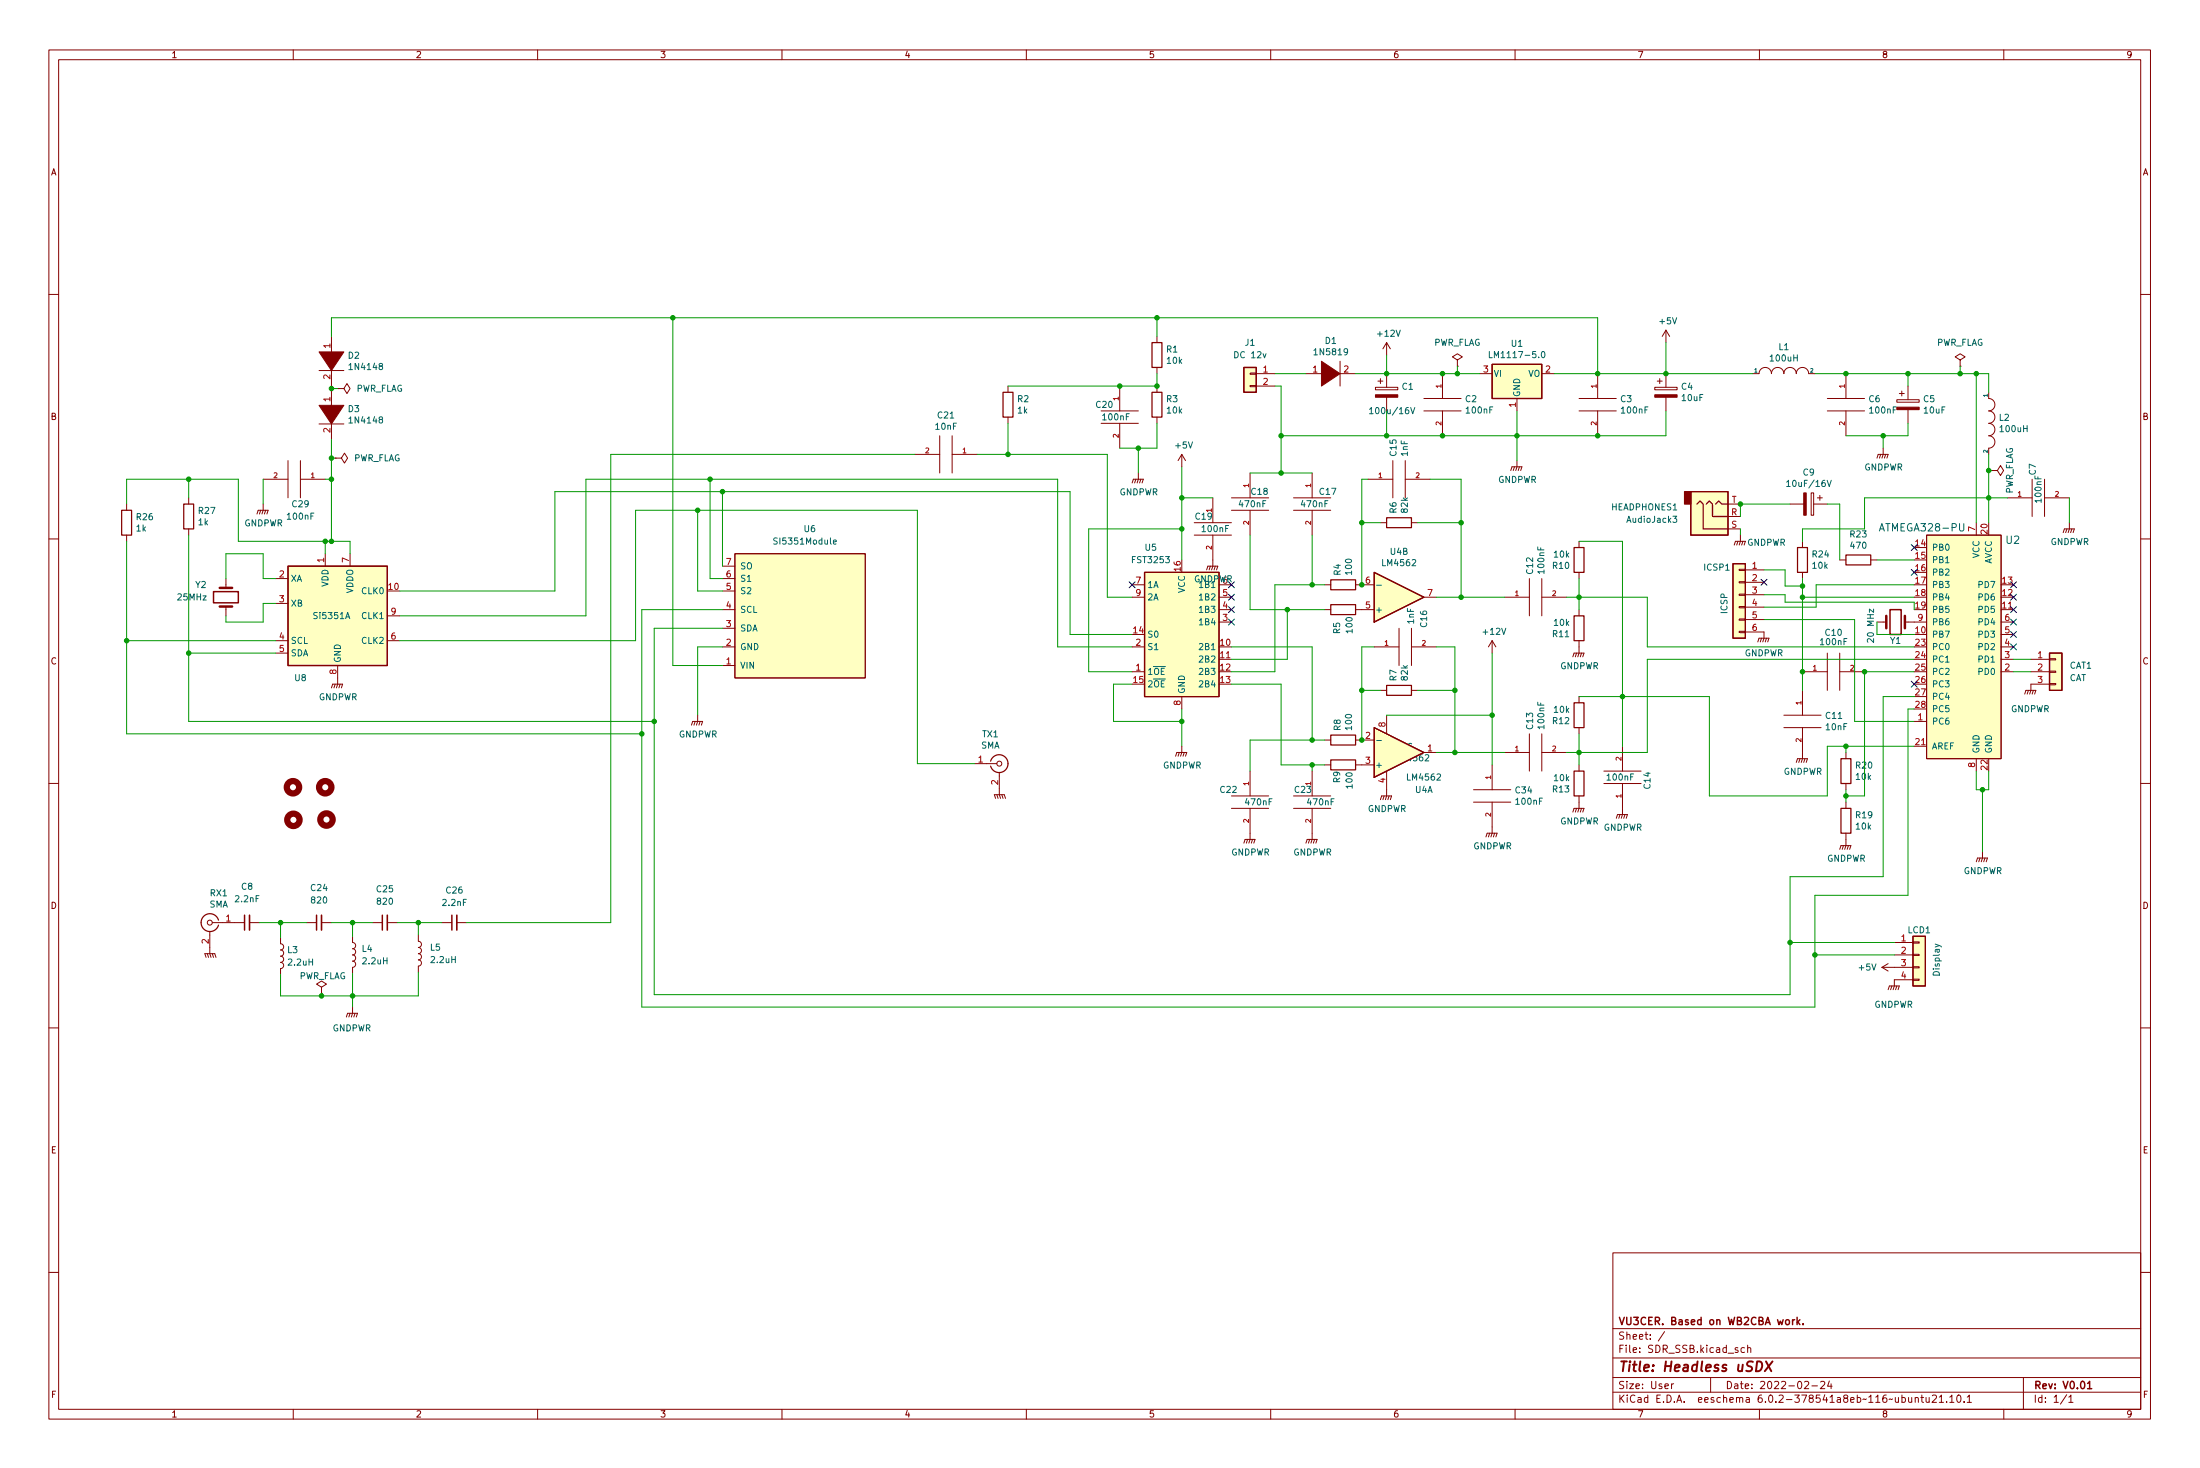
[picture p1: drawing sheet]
<svg xmlns="http://www.w3.org/2000/svg" width="450mm" height="300mm" viewBox="0 0 450 300" stroke-linecap="round" stroke-linejoin="round" font-family="sans-serif">
<g fill="none" stroke="#840000" stroke-width=".2">
<path d="M10 10.2h430v280h-430zM12 12.2h426v276h-426zM60 10.2v2M110 10.2v2M160 10.2v2M210 10.2v2M260 10.2v2M310 10.2v2M360 10.2v2M410 10.2v2M10 60.2h2M65.3 75.8h5.1"/>
<path d="M67.8 68.8v3.8M67.8 75.1v3.9M67.8 79.7v3.8M69.1 79.5h1.3l.6-1.1 .6 1.1-.6 1-.6-1M69.1 79.5h.1M206.2 79v1.2M229.1 79v5M236.7 68.8v1.3M236.7 75.1v1.3M236.7 79v1.2M255.8 78.8h1.2v.3h-1.2zM255.8 76.3h1.2v.2h-1.2z"/>
<path d="M257 76.4h3.9M257 79h3.9M267.2 76.4h3.8M273.6 76.4h3.8M274.2 73.9v5.1M281.4 79.2h4.6v.5h-4.6zM281.9 77.9h1.1M282.4 77.4v1M283.7 70.1v2.5M283.7 76.4v2.8M283.7 70.1l-.7 1.2M283.7 70.1l.8 1.2"/>
<path d="M295.1 76.4v5.1M298.2 73.6l1-.6-1-.6-1 .6 1 .6v1.3M298.2 74.9h.1M302.8 76.4h2.5M315.5 76.4h2.5M326.9 76.4v5.1M338.6 79.2h4.6v.5h-4.6zM339.1 77.9h1M339.6 77.4v1M340.9 67.5v2.6M340.9 76.4v2.8M340.9 67.5l-.8 1.3"/>
<path d="M340.9 67.5l.7 1.3M358.6 76.4h1.3a1.27 1.27 0 0 1 1.3-1.3 1.27 1.27 0 0 1 1.3 1.3 1.27 1.27 0 0 1 1.2-1.3 1.27 1.27 0 0 1 1.3 1.3 1.27 1.27 0 0 1 1.3-1.3 1.27 1.27 0 0 1 1.2 1.3 1.27 1.27 0 0 1 1.3-1.3 1.27 1.27 0 0 1 1.3 1.3h1.2M377.7 76.4v5.1M389.1 80v1M390.4 79v2.7M401.1 73.6l1-.6-1-.6-1.1 .6 1.1 .6v1.3M401.1 74.9h.1M438 60.2h2M53.8 98h5.1M58.9 94.2v7.6M61.5 94.2v7.6M61.5 98h5"/>
<path d="M65.3 86.7h5.1M67.8 86.1v3.8M68.6 93.7h1.2l.7-1 .6 1-.6 1-.7-1M68.6 93.7h.1M187.2 92.9h5.1M192.3 89.1v7.6M194.8 89.1v7.6M194.8 92.9h5.1M206.2 85.3v1.3M225.3 86.6h7.6M225.3 84h7.6M229.1 86.6v5.1"/>
<path d="M231.6 98.8l.3-.8h2l-.2 .8M232.4 98l-.2 .8M232.9 96.7v1.3l-.2 .8M233.4 98l-.2 .8M236.7 85.3v1.3M241.8 92.9v2.6M241.8 92.9l-.8 1.3M241.8 92.9l.8 1.3M255.8 96.7v5.1M268.5 96.7v5.1M279.9 98h5.1M283.7 81.2v2.8"/>
<path d="M285 94.2v7.6M287.5 98h5.1M287.5 94.2v7.6M291.3 84h7.7M291.3 81.5h7.7M295.1 84v5.1M309.1 96.2l.3-.7h2l-.3 .7M309.9 95.5l-.3 .7M310.4 94.2v1.3l-.3 .7M310.4 81.5v2.5M310.9 95.5l-.3 .7M323.1 84h7.6"/>
<path d="M323.1 81.5h7.6M326.9 84v5.1M340.9 81.2v2.8M373.9 84h7.6M373.9 81.5h7.6M377.7 84v5.1M384 93.7l.3-.8h2l-.2 .8M384.8 92.9l-.2 .8M385.3 91.7v1.2l-.2 .8M385.8 92.9l-.2 .8M388.1 81.7h4.6v.6h-4.6zM388.6 80.5h1"/>
<path d="M390.4 83.8v2.8M406.9 80.2v1.3a1.27 1.27 0 0 1 1.3 1.3 1.27 1.27 0 0 1-1.3 1.2 1.27 1.27 0 0 1 1.3 1.3 1.27 1.27 0 0 1-1.3 1.3 1.27 1.27 0 0 1 1.3 1.2 1.27 1.27 0 0 1-1.3 1.3 1.27 1.27 0 0 1 1.3 1.3 1.27 1.27 0 0 1-1.3 1.3v1.2M407.4 96.2h1.3l.6-1 .7 1-.7 1-.6-1M407.4 96.2h.1M415.8 98v7.6M418.3 98v7.6M10 110.2h2M25.9 103.1v1.3M25.9 109.4v1.3M38.6 101.8v1.3M38.6 108.2v1.2M46.2 118.3v1.9"/>
<path d="M52.6 105.1l.2-.7h2.1l-.3 .7M53.3 104.4l-.2 .7M53.8 103.1v1.3l-.2 .7M54.4 104.4l-.3 .7M56.4 118.3h2.5M66.5 113.2v2.6M71.6 113.2v2.6M147.8 118.3h2.6M147.8 115.8h2.6M150.4 113.2h26.6v25.4h-26.6zM231.6 119.6h2.6M244.3 109.4h7.7"/>
<path d="M244.3 106.9h7.7M246.9 116.5l.2-.7h2.1l-.3 .7M247.6 115.8l-.2 .7M248.2 109.4v6.4l-.3 .7M248.2 101.8v5.1M248.7 115.8l-.3 .7M252 101.8h7.6M252 104.4h7.6M255.8 104.4v5M264.7 101.8h7.6M264.7 104.4h7.6M268.5 104.4v5"/>
<path d="M271 119.6h1.3M277.4 119.6h3.8M282.4 106.9h1.3M288.8 106.9h1.3M312.9 118.3v7.6M315.5 118.3v7.6M323.1 110.7v1.3M323.1 117.1v1.2M353.6 103.1h2.5M353.6 105.6h2.5M353.6 108.2h2.5M354.8 111.5l.3-.8h2l-.2 .8"/>
<path d="M355.6 110.7l-.3 .8M355.9 119h1.2v.2h-1.2zM355.9 116.4h1.2v.3h-1.2zM356.1 109.4v1.3l-.2 .8M356.6 110.7l-.2 .8M357.1 116.5h3.8M357.1 119.1h3.8M366.3 103.1h2.8M368.8 110.7v1.3M368.8 117.1v1.2M370.6 100.8h.5v4.6h-.5zM371.1 103.1h2.8"/>
<path d="M371.9 101.8h1M372.4 101.3v1M376.4 114.5h1.3M382.8 114.5h1.2M394.2 109.4h15.2v45.8h-15.2zM404.4 106.9v2.5M410.7 101.8h5.1M418.3 101.8h5.1M422.1 108.9l.3-.7h2l-.2 .7M422.9 108.2l-.2 .7M423.4 106.9v1.3l-.2 .7M423.9 108.2l-.2 .7"/>
<path d="M438 110.2h2M46.2 124v1.9M56.4 123.4h2.5M56.4 131h2.5M56.4 133.6h2.5M68.6 139.9l-.3 .8M69.1 136.1v3.8l-.3 .8M69.6 139.9l-.3 .8M79.2 131h2.6M79.2 125.9h2.6M147.8 124.7h2.6M147.8 132.3h2.6"/>
<path d="M147.8 136.1h2.6M147.8 128.5h2.6M147.8 120.9h2.6M231.6 137.4h2.6M231.6 132.3h2.6M231.6 122.1h2.6M249.4 124.7h2.6M249.4 134.8h2.6M249.4 127.2h2.6M249.4 122.1h2.6M271 124.7h1.3M277.4 124.7h3.8"/>
<path d="M281.2 132.3h5.1M286.3 128.5v7.6M288.8 132.3h5.1M288.8 128.5v7.6M291.3 122.1h2.6M305.3 131v2.6M305.3 131l-.8 1.3M305.3 131l.8 1.3M307.8 122.1h5.1M315.5 122.1h5M321.8 134.3l.3-.7h2l-.3 .7M322.6 133.6l-.3 .7"/>
<path d="M323.1 131v2.6l-.3 .7M323.1 124.7v1.2M323.6 133.6l-.3 .7M355.9 129.1h1.2v.3h-1.2zM355.9 126.6h1.2v.2h-1.2zM355.9 124h1.2v.3h-1.2zM355.9 121.5h1.2v.3h-1.2zM357.1 129.2h3.8v1.3l-.2 .8M357.1 121.6h3.8M357.1 124.2h3.8M357.1 126.7h3.8M359.7 131.3l.2-.8h2l-.2 .8"/>
<path d="M360.4 130.5l-.2 .8M361.4 130.5l-.2 .8M368.8 137.4h5.1M373.9 133.6v7.6M376.4 137.4h5.1M376.4 133.6v7.6M384 127.2h2M389.8 127.2h4.4M409.4 124.7h2.6M409.4 137.4h2.6M409.4 134.8h2.6M409.4 132.3h2.6"/>
<path d="M409.4 127.2h2.6M409.4 129.8h2.6M415.5 137.4h3.9M415.5 134.8h3.9M419.4 139.8h1.2v.2h-1.2zM419.4 137.2h1.2v.3h-1.2zM419.4 134.7h1.2v.3h-1.2zM419.4 139.9h-3.9v1.3l-.2 .7M67.8 140.7l.3-.8h2l-.3 .8M141.5 148.3l.2-.8h2.1l-.3 .8M142.2 147.5l-.2 .8M142.7 146.3v1.2l-.2 .8"/>
<path d="M143.3 147.5l-.3 .8M199.4 156.2h4.6M204.5 157.9v4.6l.2 .8M240.5 154.6l.3-.7h2l-.2 .7M241.3 153.9l-.3 .7M241.8 152.6v1.3l-.2 .7M241.8 142.5v2.5M242.3 153.9l-.2 .7M249.4 142.5h.1M255.8 157.7v5.1M268.5 157.7v5.1M271 151.3h1.3"/>
<path d="M271 156.4h1.3M277.4 151.3h3.8M277.4 156.4h3.8M282.4 141.2h1.3M283.7 157.7v5.1l-.2 .7M283.7 146.3v3.8M288.8 141.2h1.3M291.3 153.9h2.6M305.3 156.4v5.1M307.8 153.9h5.1M312.9 150.1v7.6M315.5 150.1v7.6"/>
<path d="M315.5 153.9h5M323.1 142.5v1.2M323.1 148.8v1.3M323.1 156.4v1.3M328.2 157.7h7.6M332 152.6v5.1M365 148.8h7.6M365 146.3h7.6M367.5 155.9l.3-.7h2l-.2 .7M368.3 155.2l-.3 .7M368.8 148.8v6.4l-.2 .7M368.8 141.2v5.1"/>
<path d="M369.3 155.2l-.2 .7M377.7 153.9v1.3M391.7 147.5h2.5M391.7 152.6h2.5M404.4 155.2v2.5M414.3 141.9l.2-.7h2.1l-.3 .7M415 141.2l-.2 .7M416.1 141.2l-.3 .7M10 160.2h2M203.7 163.3l-.2-.8h2l.2 .8M204 162.5l.2 .8M205 162.5l.2 .8"/>
<path d="M252 165.3h7.6M252 162.8h7.6M254.5 172.4l.3-.7h2l-.3 .7M255.3 171.7l-.3 .7M255.8 165.3v6.4l-.3 .7M256.3 171.7l-.3 .7M264.7 165.3h7.6M264.7 162.8h7.6M267.2 172.4l.3-.7h2l-.3 .7M268 171.7l-.3 .7M268.5 165.3v6.4l-.3 .7M269 171.7l-.3 .7"/>
<path d="M282.4 163.5l.3-.7h2l-.2 .7M283.2 162.8l-.2 .7M284.2 162.8l-.2 .7M301.5 164h7.6M301.5 161.5h7.6M304 171.2l.3-.8h2l-.2 .8M304.8 170.4l-.3 .8M305.3 164v6.4l-.2 .8M305.8 170.4l-.2 .8M321.8 166.1l.3-.8h2l-.3 .8M322.6 165.3l-.3 .8M323.1 162.8v2.5l-.3 .8"/>
<path d="M323.6 165.3l-.3 .8M328.2 160.2h7.6M330.7 167.3l.3-.7h2l-.3 .7M331.5 166.6l-.3 .7M332 160.2v6.4l-.3 .7M332.5 166.6l-.3 .7M376.4 173.7l.3-.8h2l-.2 .8M377.2 172.9l-.3 .8M377.7 170.4v2.5l-.3 .8M377.7 160.2v1.3M377.7 164v1.3M378.2 172.9l-.2 .8"/>
<path d="M404.4 176.2l.2-.7h2.1l-.3 .7M405.1 175.5l-.2 .7M405.6 174.2v1.3l-.2 .7M406.1 175.5l-.2 .7M438 160.2h2M42.2 195.8l-.3-.8h2l.3 .8M42.4 195l.3 .8M42.9 190.5v4.5l.3 .8M43.4 195l.3 .8M43.4 188.7h6.6M51.1 188.7h2M57.4 191.7v1.3l.5 .2 .1 .4-.1 .5-.5 .2 .4 .1 .2 .4-.1 .5-.5 .2 .5 .3 .1 .5-.2 .4-.4 .1 .5 .2 .1 .4-.1 .5-.5 .2v1.3"/>
<path d="M62.7 188.7h2.1M65.8 188.7h2M72.1 191.5v1.2l.5 .2 .2 .5-.2 .4-.5 .2 .4 .2 .3 .3-.2 .6-.5 .2 .6 .3v.5l-.2 .3-.4 .2 .5 .1 .2 .5-.2 .4-.5 .2v1.3M76.2 188.7h2M79.2 188.7h2.1M85.6 191.2v1.3l.4 .2 .2 .4-.2 .5-.4 .2 .4 .1 .2 .4-.1 .5-.5 .2 .5 .3 .1 .5-.2 .4-.4 .1 .4 .2 .2 .4-.2 .5-.4 .2v1.2M90.4 188.7h2.1M93.5 188.7h2M385.1 197.8h6.3M385.1 197.8l1.2 .8M386.3 197.1l-1.2 .7M387.6 192.7h3.8"/>
<path d="M387.6 195.3h3.8M391.4 197.7h1.3v.3h-1.3zM391.4 195.2h1.3v.2h-1.3zM391.4 192.6h1.3v.3h-1.3zM10 210.2h2M65.8 201.9l1-.6-1-.7-1 .7 1 .6v1.3M65.8 203.2h.1M70.9 208l.2-.8h2.1l-.3 .8M71.6 207.2l-.2 .8M72.1 206v1.2l-.2 .8M72.6 207.2l-.2 .8M386.3 202.4l.3-.8h2l-.2 .8"/>
<path d="M387.1 201.6l-.3 .8M388.1 201.6l-.2 .8M391.4 200.2h1.3v.3h-1.3zM391.4 200.4h-3.8v1.2l-.3 .8M438 210.2h2M330 256.2h108v32h-108zM10 260.2h2M330 277.7h108M330 271.7h108M340.6 272.3l-1.3 1.9M356.9 275.7l-.4-.1-.3 .3 .2 .6h.5M357.6 275.7l.2-.1 .4 .1v.9"/>
<path d="M357.6 275.1v1.5M438 260.2h2M60 288.2v2M110 288.2v2M160 288.2v2M210 288.2v2M260 288.2v2M310 288.2v2M330 284.7h108M330 281.7h108M342 283v1M342.4 283l-.4 .3"/>
<path d="M350 281.7v3M360 288.2v2M369.2 282.6l.6-.1 .3 .4-.9 1.1h.9M370.7 283.4h1.2M372.5 282.6l.6-.1 .3 .4-1 1.1h1M374.3 282.4l-.4 1.1h1M374.7 283v1M391.9 285.9l.2-.1 .3 .1 .1 .9M391.9 285.8v1M393 285.8h.6M393.2 285.3v1.3l.4 .2M394.1 285.8l.1 .9 .3 .1 .2-.2"/>
<path d="M394.7 285.8v1M395.4 285.4l.5-.1 .3 .4-.9 1.1h.9M396.8 285.7l.4-.4v1.5M396.8 286.8h.9M398.3 286.6v.2M398.9 285.7l.5-.4v1.5M398.9 286.8h.9M400.6 285.4l.1-.1a.8 .8 0 0 1 .6 .7 .8 .8 0 0 1-.6 .8 .99 .99 0 0 1-.1-1.4zM401.9 286.6v.2M402.5 285.7l.4-.4v1.5M402.5 286.8h.9M410 288.2v2"/>
<path d="M414 281.7v6.5M422.9 285.2l-1.3 1.9M423.3 285.7l.4-.4v1.5M423.3 286.8h.9"/>
<circle cx="204.5" cy="156.2" r=".51"/>
<circle cx="42.9" cy="188.7" r=".51"/>
</g>
<g fill="none" stroke="#840000" stroke-width=".3">
<path d="M43.7 121h5.1v2.3h-5.1zM386.7 124.7h2.3v5.1h-2.3zM50 187.2v3M64.8 187.2v3M78.2 187.2v3M92.5 187.2v3M366.8 269.9v1M367.2 269.9l-.4 .3M367.7 269.4v1.5M367.9 270.3l.4 .6M368.3 269.9l-.6 .6M368.9 270.7v.2"/>
<path d="M427.1 282.9l.5-.4v1.5M427.1 284h.9"/>
</g>
<path d="M359.5 278.4a.96 .96 0 0 1 1.1 .6 .96 .96 0 0 1-.3 1.1l-.5 .3h-.5zM361.3 278.4l1.1 2M362.7 278.4l-1.6 2" fill="none" stroke="#840000" stroke-width=".4"/>
<g fill="none" stroke="#840000" stroke-width="1.3">
<circle cx="59.9" cy="161" r="1.27"/>
<circle cx="60" cy="167.7" r="1.27"/>
<circle cx="66.5" cy="161" r="1.27"/>
<circle cx="66.8" cy="167.6" r="1.27"/>
</g>
<path d="M51.1 187.2v3M65.8 187.2v3M79.2 187.2v3M93.5 187.2v3" fill="none" stroke="#840000" stroke-width=".33"/>
<g fill="none" stroke="#840000" stroke-width=".25">
<path d="M235.7 70.1h2v5h-2zM254.5 75.1h2.5v5.1h-2.5zM305.3 74.5h10.2v7h-10.2zM205.2 80.2h2.1v5.1h-2.1zM235.7 80.2h2v5.1h-2zM24.9 104.4h2v5h-2zM37.6 103.1h2v5.1h-2zM58.9 115.8h20.3v20.3h-20.3zM234.2 117.1h15.2v25.4h-15.2zM272.3 118.6h5.1v2h-5.1zM281.2 117.1l10.1 5-10.1 5.1zM283.7 105.9h5.1v2h-5.1z"/>
<path d="M322.1 112h2v5.1h-2zM345.9 100.5h7.7v8.9h-7.7zM347.2 103.1l.7-.7 .6 .7v5.1h5.1M349.1 103.1l.7-.7 .6 .7v2.5h3.2M351 103.1l.7-.7 .6 .7h1.3M354.6 115.3h2.5v15.2h-2.5zM367.8 112h2v5.1h-2zM377.7 113.5h5.1v2h-5.1zM272.3 123.7h5.1v2h-5.1zM322.1 125.9h2v5.1h-2zM419.4 133.6h2.5v7.6h-2.5zM202.7 155.7a1.81 1.81 0 0 1 2.8-1 1.81 1.81 0 0 1 0 2.9 1.81 1.81 0 0 1-2.8-.9"/>
<path d="M272.3 150.3h5.1v2.1h-5.1zM272.3 155.4h5.1v2h-5.1zM281.2 148.8l10.1 5.1-10.1 5.1zM283.7 140.2h5.1v2h-5.1zM322.1 157.7h2v5.1h-2zM322.1 143.7h2v5.1h-2zM376.7 155.2h2v5h-2zM376.7 165.3h2v5.1h-2zM44.7 188.2a1.81 1.81 0 0 0-2.8-1 1.81 1.81 0 0 0 0 3 1.81 1.81 0 0 0 2.8-1M391.4 191.5h2.6v10.1h-2.6z"/>
</g>
<path d="M45 120.2h2.5M45 124h2.5M386 125.9v2.6M389.8 125.9v2.6" fill="none" stroke="#840000" stroke-width=".51"/>
<g fill="#840000" stroke="#840000" stroke-width=".2">
<path d="M65.3 72h5.1l-2.6 3.8z"/>
<path d="M65.3 82.9h5.1l-2.6 3.8z"/>
<path d="M369.1 100.8h.5v4.6h-.5z"/>
<path d="M338.6 80.7h4.6v.5h-4.6z"/>
<path d="M270.4 73.9l3.8 2.5-3.8 2.6z"/>
<path d="M281.4 80.7h4.6v.5h-4.6z"/>
<path d="M388.1 83.3h4.6v.5h-4.6z"/>
</g>
<g fill="#ffffc2" stroke="#ffffc2" stroke-width=".2">
<path d="M58.9 115.8h20.3v20.3h-20.3z"/>
<path d="M234.2 117.1h15.2v25.4h-15.2z"/>
<path d="M354.6 115.3h2.5v15.2h-2.5z"/>
<path d="M281.2 148.8l10.1 5.1-10.1 5.1z"/>
<path d="M150.4 113.2h26.6v25.4h-26.6z"/>
<path d="M281.2 117.1l10.1 5-10.1 5.1z"/>
<path d="M345.9 100.5h7.7v8.9h-7.7z"/>
<path d="M254.5 75.1h2.5v5.1h-2.5z"/>
<path d="M305.3 74.5h10.2v7h-10.2z"/>
<path d="M394.2 109.4h15.2v45.8h-15.2z"/>
<path d="M419.4 133.6h2.5v7.6h-2.5z"/>
<path d="M391.4 191.5h2.6v10.1h-2.6z"/>
</g>
<g fill="none" stroke="#006464" stroke-width=".2">
<path d="M304.7 71.9v1.3h.6M315.5 72l.2-.1a.68 .68 0 0 1 .4 .6 .68 .68 0 0 1-.4 .7l-.3-.5zM280.2 83.7l.4-.4v1.3M280.2 84.6h.8M288.6 83.3l.5 1.3 .4-1.3M365.6 98.6l.3-.4v1.3M365.6 99.5h.7M373.9 98.2l.4 1.3 .4-1.3M170.5 110.9l.6-.2v-.2l-.4-.1-.2 .2 .1 .6h.5M281.7 119.7h1M342.3 105.6h.8l-.4 .4 .3 .2v.5l-.2 .1-.5-.1M281.7 151.4h1"/>
<path d="M283 156.5l1.3 .4-1.3 .5M283.8 155.1v1"/>
</g>
<path d="M344.7 100.5h1.2v2.6h-1.2z" fill="#840000" stroke="#840000" stroke-width=".25"/>
<g fill="none" stroke="#009600" stroke-width=".2">
<path d="M67.8 79.5h1.3M67.8 68.8v-3.8h259.1v11.4M67.8 79v.7M137.7 65v71.1h10.1M236.7 65v3.8M236.7 76.4v2.6h-30.5M260.9 79h1.2v17.7M260.9 76.4h6.3M277.4 76.4h25.4M283.7 72.6v3.8M298.2 74.9v1.5M318 76.4h40.6"/>
<path d="M340.9 70.1v6.3M371.3 76.4h35.6v3.8M390.4 76.4v2.6M401.1 74.9v1.5M404.4 76.4v30.5M38.6 98v3.8M53.8 98v5.1M66.5 98h1.3M67.8 89.9v20.8M67.8 93.7h.8M145.3 98v20.3h2.5M187.2 92.9h-62.2v95.8h-29.5"/>
<path d="M199.9 92.9h26.7v29.2h5M206.2 86.6v6.3M232.9 91.7v5M236.7 86.6v5.1h-7.6M241.8 95.5v19M255.8 96.7h12.7M279.9 98h-1.3v21.6M283.7 84v5.1M292.6 98h6.4v24.1M310.4 84v10.2M340.9 84v5.1h-78.8M385.3 89.1v2.6"/>
<path d="M390.4 86.6v2.5h-12.7M406.9 92.9v14M406.9 96.2h.5M25.9 103.1v-5.1h22.9v12.7h22.8v2.5M25.9 110.7v39.4h105.4M38.6 109.4v38.1h95.3M46.2 118.3v-5.1h7.6v5.1h2.6M66.5 110.7v2.5M142.7 104.4v16.5h5.1M147.8 100.5v15.3M241.8 108.2h-19v29.2h8.8M241.8 101.8h6.4"/>
<path d="M255.8 109.4v15.3h15.2M268.5 109.4v10.2M271 119.6h-10.1v17.8h-8.9M278.6 106.9h3.8M290.1 106.9h8.9M323.1 110.7h8.9v41.9M323.1 118.3v6.4M356.1 108.2v1.2M360.9 116.5h4.4v3.3h3.5M366.3 103.1h-10.2v2.5M368.8 118.3v22.9M373.9 103.1h2.5v11.4"/>
<path d="M384 114.5h7.7M391.7 119.6h-20.1v4.6h-10.7M410.7 101.8h-29.2v6.4h-12.7v2.5M423.4 101.8v5.1M25.9 131h30.5M38.6 133.6h17.8M56.4 123.4h-2.6v3.8h-7.6v-1.3M81.8 131h48.2v-26.6h57.7v51.8h11.7M81.8 125.9h38.1v-27.9h96.5v34.3h15.2M81.8 120.9h31.7v-20.4h105.4v29.3h12.7M147.8 124.7h-16.5v81.3h240v-22.9h19.1v-38.1h1.3M147.8 128.5h-13.9v74.9h232.4v-24.1h19v-36.8h6.4"/>
<path d="M147.8 132.3h-5.1v14M231.6 139.9h-3.8v7.6h14M252 139.9h10.1v16.5h8.9M252 132.3h16.5v19M263.4 124.7v10.1h-11.4M281.2 132.3h-2.6v19M293.9 122.1h13.9M293.9 132.3h3.8v21.6M305.3 133.6v22.8M320.5 122.1h16.6v10.2h54.6M360.9 126.7h18.6v20.8h12.2M360.9 121.6h4.4v1.6h26.4"/>
<path d="M368.8 122.1h22.9M384 129.8h7.7M391.7 134.8h-54.6v19.1h-16.6M391.7 137.4h-10.2v25.4h-3.8M412 137.4h3.5M412 134.8h3.5M241.8 145v7.6M268.5 156.4v1.3M271 151.3h-15.2v6.4M278.6 141.2h3.8M283.7 146.3h21.6M290.1 141.2h7.6"/>
<path d="M293.9 153.9h13.9M323.1 142.5h26.7v20.3h24.1v-10.2h17.8M323.1 150.1v6.3M377.7 152.6v1.3M404.4 157.7v3.8h2.5v-3.8M377.7 161.5v2.5M405.6 161.5v12.7M53.1 188.7h9.6M57.4 188.7v3M67.8 188.7h8.4M72.1 188.7v2.8M72.1 199.1v6.9"/>
<path d="M81.3 188.7h9.1M85.6 198.8v4.9h-28.2v-4.3M85.6 188.7v2.5M366.3 192.7h21.3M371.3 195.3h16.3M65.8 203.2v.5"/>
</g>
<g fill="none" stroke="#000084" stroke-width=".2">
<path d="M231 119l1.3 1.2M232.3 119l-1.3 1.2M251.4 119l1.2 1.2M252.6 119l-1.2 1.2M360.3 118.5l1.2 1.2M361.5 118.5l-1.2 1.2M391.1 116.4l1.2 1.3M391.1 111.4l1.2 1.2M392.3 116.4l-1.2 1.3M392.3 111.4l-1.2 1.2M411.4 119l1.2 1.2M412.6 119l-1.2 1.2"/>
<path d="M251.4 126.6l1.2 1.2M251.4 124.1l1.2 1.2M251.4 121.5l1.2 1.2M252.6 126.6l-1.2 1.2M252.6 124.1l-1.2 1.2M252.6 121.5l-1.2 1.2M391.1 139.3l1.2 1.2M392.3 139.3l-1.2 1.2M411.4 121.5l1.2 1.2M411.4 131.7l1.2 1.2M411.4 124.1l1.2 1.2M411.4 126.6l1.2 1.2"/>
<path d="M411.4 129.1l1.2 1.3M412.6 121.5l-1.2 1.2M412.6 131.7l-1.2 1.2M412.6 124.1l-1.2 1.2M412.6 126.6l-1.2 1.2M412.6 129.1l-1.2 1.3"/>
</g>
<g fill="#009600" stroke="#009600" stroke-width=".2">
<circle cx="377.7" cy="76.4" r=".46"/>
<circle cx="404.4" cy="76.4" r=".46"/>
<circle cx="390.4" cy="76.4" r=".46"/>
<circle cx="401.1" cy="76.4" r=".46"/>
<circle cx="406.9" cy="96.2" r=".46"/>
<circle cx="406.9" cy="101.8" r=".46"/>
<circle cx="368.8" cy="137.4" r=".46"/>
<circle cx="381.5" cy="137.4" r=".46"/>
<circle cx="377.7" cy="152.6" r=".46"/>
<circle cx="371.3" cy="195.3" r=".46"/>
<circle cx="366.3" cy="192.7" r=".46"/>
<circle cx="405.6" cy="161.5" r=".46"/>
<circle cx="377.7" cy="162.8" r=".46"/>
<circle cx="385.3" cy="89.1" r=".46"/>
<circle cx="368.8" cy="122.1" r=".46"/>
<circle cx="368.8" cy="119.8" r=".46"/>
<circle cx="356.1" cy="103.1" r=".46"/>
<circle cx="283.7" cy="76.4" r=".46"/>
<circle cx="241.8" cy="108.2" r=".46"/>
<circle cx="262.1" cy="89.1" r=".46"/>
<circle cx="278.6" cy="106.9" r=".46"/>
<circle cx="206.2" cy="92.9" r=".46"/>
<circle cx="232.9" cy="91.7" r=".46"/>
<circle cx="241.8" cy="101.8" r=".46"/>
<circle cx="229.1" cy="79" r=".46"/>
<circle cx="236.7" cy="79" r=".46"/>
<circle cx="236.7" cy="65" r=".46"/>
<circle cx="72.1" cy="188.7" r=".46"/>
<circle cx="72.1" cy="203.7" r=".46"/>
<circle cx="65.8" cy="203.7" r=".46"/>
<circle cx="85.6" cy="188.7" r=".46"/>
<circle cx="57.4" cy="188.7" r=".46"/>
<circle cx="25.9" cy="131" r=".46"/>
<circle cx="38.6" cy="98" r=".46"/>
<circle cx="67.8" cy="98" r=".46"/>
<circle cx="67.8" cy="110.7" r=".46"/>
<circle cx="66.5" cy="110.7" r=".46"/>
<circle cx="67.8" cy="93.7" r=".46"/>
<circle cx="38.6" cy="133.6" r=".46"/>
<circle cx="133.9" cy="147.5" r=".46"/>
<circle cx="131.3" cy="150.1" r=".46"/>
<circle cx="145.3" cy="98" r=".46"/>
<circle cx="147.8" cy="100.5" r=".46"/>
<circle cx="142.7" cy="104.4" r=".46"/>
<circle cx="67.8" cy="79.5" r=".46"/>
<circle cx="137.7" cy="65" r=".46"/>
<circle cx="268.5" cy="156.4" r=".46"/>
<circle cx="268.5" cy="151.3" r=".46"/>
<circle cx="278.6" cy="151.3" r=".46"/>
<circle cx="278.6" cy="141.2" r=".46"/>
<circle cx="268.5" cy="119.6" r=".46"/>
<circle cx="241.8" cy="147.5" r=".46"/>
<circle cx="263.4" cy="124.7" r=".46"/>
<circle cx="299" cy="122.1" r=".46"/>
<circle cx="299" cy="106.9" r=".46"/>
<circle cx="332" cy="142.5" r=".46"/>
<circle cx="323.1" cy="122.1" r=".46"/>
<circle cx="323.1" cy="153.9" r=".46"/>
<circle cx="297.7" cy="153.9" r=".46"/>
<circle cx="305.3" cy="146.3" r=".46"/>
<circle cx="297.7" cy="141.2" r=".46"/>
<circle cx="262.1" cy="96.7" r=".46"/>
<circle cx="278.6" cy="119.6" r=".46"/>
<circle cx="340.9" cy="76.4" r=".46"/>
<circle cx="326.9" cy="76.4" r=".46"/>
<circle cx="295.1" cy="76.4" r=".46"/>
<circle cx="295.1" cy="89.1" r=".46"/>
<circle cx="310.4" cy="89.1" r=".46"/>
<circle cx="326.9" cy="89.1" r=".46"/>
<circle cx="283.7" cy="89.1" r=".46"/>
<circle cx="298.2" cy="76.4" r=".46"/>
</g>
<text font-size="2.8" fill="#840000" x="331" y="280.5">Title: Headless uSDX</text>
<g font-size="2.1" fill="#006464">
<text x="385.1" y="108.7">ATMEGA328-PU</text>
<text x="410.5" y="111.2">U2</text>
</g>
<g font-size="2.1" fill="#840000">
<text x="331" y="274">Sheet: /</text>
<text x="331" y="271">VU3CER. Based on WB2CBA work.</text>
<text x="331" y="276.7">File: SDR_SSB.kicad_sch</text>
<text x="331" y="286.9">KiCad E.D.A. eeschema 6.0.2-378541a8eb~116~ubuntu21.10.1</text>
<text x="331" y="284.1">Size: User</text>
<text x="353" y="284.1">Date: 2022-02-24</text>
<text x="416" y="284.1">Rev: V0.01</text>
<text x="416" y="286.9">Id: 1/1</text>
</g>
<g font-size="1.8" fill="#840000">
<text x="35" y="11.9">1</text>
<text x="85" y="11.9">2</text>
<text x="135" y="11.9">3</text>
<text x="185" y="11.9">4</text>
<text x="235" y="11.9">5</text>
<text x="285" y="11.9">6</text>
<text x="335" y="11.9">7</text>
<text x="385" y="11.9">8</text>
<text x="435" y="11.9">9</text>
<text x="10.3" y="35.9">A</text>
<text x="438.4" y="35.9">A</text>
<text x="10.3" y="85.9">B</text>
<text x="438.4" y="85.9">B</text>
<text x="10.3" y="135.9">C</text>
<text x="438.4" y="135.9">C</text>
<text x="10.3" y="185.9">D</text>
<text x="438.4" y="185.9">D</text>
<text x="10.4" y="235.9">E</text>
<text x="438.4" y="235.9">E</text>
<text x="10.4" y="285.9">F</text>
<text x="438.5" y="285.9">F</text>
<text x="35" y="289.9">1</text>
<text x="85" y="289.9">2</text>
<text x="135" y="289.9">3</text>
<text x="185" y="289.9">4</text>
<text x="235" y="289.9">5</text>
<text x="285" y="289.9">6</text>
<text x="335" y="289.9">7</text>
<text x="385" y="289.9">8</text>
<text x="435" y="289.9">9</text>
</g>
<g font-size="1.8" fill="#a90000">
<text x="67.6" y="71.2" transform="rotate(-90 67.6 71.2)">1</text>
<text x="67.6" y="77.5" transform="rotate(-90 67.6 77.5)">2</text>
<text x="258.5" y="76.2">1</text>
<text x="268.6" y="76.2">1</text>
<text x="275" y="76.2">2</text>
<text x="303.5" y="76.2">3</text>
<text x="316.2" y="76.2">2</text>
<text x="67.6" y="82.1" transform="rotate(-90 67.6 82.1)">1</text>
<text x="258.5" y="78.7">2</text>
<text x="310.1" y="83.3" transform="rotate(-90 310.1 83.3)">1</text>
<text x="67.6" y="88.5" transform="rotate(-90 67.6 88.5)">2</text>
<text x="354.2" y="105.4">R</text>
<text x="354.2" y="107.9">S</text>
<text x="354.3" y="102.8">T</text>
<text x="392" y="111.7">14</text>
<text x="404.1" y="108.7" transform="rotate(-90 404.1 108.7)">7</text>
<text x="406.7" y="109.1" transform="rotate(-90 406.7 109.1)">20</text>
<text x="57.2" y="118.1">2</text>
<text x="66.3" y="115" transform="rotate(-90 66.3 115)">1</text>
<text x="71.4" y="115" transform="rotate(-90 71.4 115)">7</text>
<text x="148.6" y="118.1">6</text>
<text x="148.6" y="115.5">7</text>
<text x="232.4" y="119.3">7</text>
<text x="241.6" y="116.8" transform="rotate(-90 241.6 116.8)">16</text>
<text x="250.2" y="119.3">6</text>
<text x="279.4" y="119.3">6</text>
<text x="358.5" y="116.3">1</text>
<text x="358.5" y="118.8">2</text>
<text x="392" y="114.3">15</text>
<text x="392" y="116.8">16</text>
<text x="392" y="119.3">17</text>
<text x="409.7" y="119.3">13</text>
<text x="57.2" y="123.2">3</text>
<text x="79.5" y="120.6">10</text>
<text x="80" y="125.7">9</text>
<text x="148.6" y="124.4">4</text>
<text x="148.6" y="120.6">5</text>
<text x="232.4" y="121.9">9</text>
<text x="250.2" y="124.4">4</text>
<text x="250.2" y="121.9">5</text>
<text x="279.4" y="124.4">5</text>
<text x="292.1" y="121.9">7</text>
<text x="358.5" y="121.4">3</text>
<text x="358.5" y="123.9">4</text>
<text x="392" y="121.9">18</text>
<text x="409.7" y="124.4">11</text>
<text x="409.7" y="121.9">12</text>
<text x="57.2" y="130.8">4</text>
<text x="80" y="130.8">6</text>
<text x="148.6" y="128.2">3</text>
<text x="231.9" y="129.5">14</text>
<text x="250.2" y="127">3</text>
<text x="358.5" y="126.5">5</text>
<text x="358.5" y="129">6</text>
<text x="392" y="129.5">10</text>
<text x="392.4" y="127">9</text>
<text x="410.2" y="129.5">5</text>
<text x="410.2" y="127">6</text>
<text x="57.2" y="133.3">5</text>
<text x="68.8" y="137.9" transform="rotate(-90 68.8 137.9)">8</text>
<text x="148.6" y="135.9">1</text>
<text x="148.6" y="132">2</text>
<text x="232.4" y="137.1">1</text>
<text x="232.4" y="132">2</text>
<text x="249.7" y="132">10</text>
<text x="249.7" y="134.6">11</text>
<text x="249.7" y="137.1">12</text>
<text x="392" y="132">23</text>
<text x="392" y="134.6">24</text>
<text x="392" y="137.1">25</text>
<text x="410.2" y="137.1">2</text>
<text x="410.2" y="134.6">3</text>
<text x="410.2" y="132">4</text>
<text x="417" y="134.6">1</text>
<text x="417" y="137.1">2</text>
<text x="231.9" y="139.7">15</text>
<text x="249.7" y="139.7">13</text>
<text x="392" y="139.7">26</text>
<text x="392" y="142.2">27</text>
<text x="417" y="139.7">3</text>
<text x="241.6" y="144.2" transform="rotate(-90 241.6 144.2)">8</text>
<text x="283.5" y="148.7" transform="rotate(-90 283.5 148.7)">8</text>
<text x="392" y="144.7">28</text>
<text x="392.4" y="147.3">1</text>
<text x="200.2" y="155.9">1</text>
<text x="279.4" y="151.1">2</text>
<text x="292.1" y="153.6">1</text>
<text x="392" y="152.4">21</text>
<text x="204.2" y="160.5" transform="rotate(-90 204.2 160.5)">2</text>
<text x="279.4" y="156.2">3</text>
<text x="283.5" y="160.1" transform="rotate(-90 283.5 160.1)">4</text>
<text x="404.1" y="156.9" transform="rotate(-90 404.1 156.9)">8</text>
<text x="406.7" y="157.4" transform="rotate(-90 406.7 157.4)">22</text>
<text x="46.2" y="188.4">1</text>
<text x="42.7" y="193" transform="rotate(-90 42.7 193)">2</text>
<text x="389" y="192.5">1</text>
<text x="389" y="195">2</text>
<text x="389" y="197.6">3</text>
<text x="389" y="200.1">4</text>
</g>
<g font-size="1.8" fill="#006464">
<text x="254.8" y="70.7">J1</text>
<text x="271.2" y="70.3">D1</text>
<text x="282" y="68.8">+12V</text>
<text x="293.2" y="70.7">PWR_FLAG</text>
<text x="309.3" y="70.9">U1</text>
<text x="339.7" y="66.3">+5V</text>
<text x="364" y="71.6">L1</text>
<text x="396.1" y="70.7">PWR_FLAG</text>
<text x="71.3" y="73.3">D2</text>
<text x="71.7" y="75.7">1N4148</text>
<text x="238.7" y="72.1">R1</text>
<text x="238.8" y="74.4">10k</text>
<text x="252.8" y="73.2">DC 12v</text>
<text x="269.2" y="72.6">1N5819</text>
<text x="305.6" y="77">VI</text>
<text x="305.6" y="73.2">LM1117-5.0</text>
<text x="312.7" y="77">VO</text>
<text x="362.3" y="73.9">100uH</text>
<text x="72.7" y="80.1">PWR_FLAG</text>
<text x="208.2" y="82.2">R2</text>
<text x="224.3" y="83.4">C20</text>
<text x="238.7" y="82.2">R3</text>
<text x="286.9" y="79.7">C1</text>
<text x="299.9" y="82.2">C2</text>
<text x="311" y="81.2" transform="rotate(-90 311 81.2)">GND</text>
<text x="331.6" y="82.2">C3</text>
<text x="344.1" y="79.7">C4</text>
<text x="344.2" y="82">10uF</text>
<text x="382.4" y="82.2">C6</text>
<text x="393.6" y="82.2">C5</text>
<text x="71.3" y="84.3">D3</text>
<text x="71.7" y="86.6">1N4148</text>
<text x="191.5" y="87.9">10nF</text>
<text x="191.9" y="85.6">C21</text>
<text x="208.2" y="84.5">1k</text>
<text x="225.8" y="85.9">100nF</text>
<text x="238.8" y="84.5">10k</text>
<text x="281" y="84.7">100u/16V</text>
<text x="300.1" y="84.5">100nF</text>
<text x="331.9" y="84.5">100nF</text>
<text x="382.7" y="84.5">100nF</text>
<text x="393.7" y="84.5">10uF</text>
<text x="409.1" y="86">L2</text>
<text x="409.4" y="88.4">100uH</text>
<text x="72.2" y="94.3">PWR_FLAG</text>
<text x="240.6" y="91.7">+5V</text>
<text x="285.7" y="93.2" transform="rotate(-90 285.7 93.2)">C15</text>
<text x="288" y="93.3" transform="rotate(-90 288 93.3)">1nF</text>
<text x="229" y="101.3">GNDPWR</text>
<text x="256.1" y="101.2">C18</text>
<text x="270.1" y="101.2">C17</text>
<text x="306.5" y="98.7">GNDPWR</text>
<text x="366.2" y="99.6">10uF/16V</text>
<text x="368.9" y="97.2">C9</text>
<text x="381.4" y="96.2">GNDPWR</text>
<text x="411.9" y="101.2" transform="rotate(-90 411.9 101.2)">PWR_FLAG</text>
<text x="416.5" y="97.1" transform="rotate(-90 416.5 97.1)">C7</text>
<text x="28" y="106.4">R26</text>
<text x="40.6" y="107.4">1k</text>
<text x="40.7" y="105.1">R27</text>
<text x="49.9" y="107.6">GNDPWR</text>
<text x="58.9" y="106.3">100nF</text>
<text x="59.8" y="103.7">C29</text>
<text x="244.6" y="106.3">C19</text>
<text x="253.7" y="103.7">470nF</text>
<text x="266.4" y="103.7">470nF</text>
<text x="285.7" y="104.9" transform="rotate(-90 285.7 104.9)">R6</text>
<text x="288" y="104.8" transform="rotate(-90 288 104.8)">82k</text>
<text x="329.8" y="104.4">HEADPHONES1</text>
<text x="333.1" y="106.9">AudioJack3</text>
<text x="417.7" y="102.6" transform="rotate(-90 417.7 102.6)">100nF</text>
<text x="27.9" y="108.7">1k</text>
<text x="158.8" y="111.3">SI5351Module</text>
<text x="164.6" y="108.8">U6</text>
<text x="234.3" y="112.6">U5</text>
<text x="246.1" y="108.8">100nF</text>
<text x="284.5" y="113.4">U4B</text>
<text x="357.4" y="111.6">GNDPWR</text>
<text x="370.9" y="114">R24</text>
<text x="378.6" y="109.9">R23</text>
<text x="378.8" y="112.2">470</text>
<text x="395.2" y="112.6">PB0</text>
<text x="419.5" y="111.4">GNDPWR</text>
<text x="59.4" y="119">XA</text>
<text x="151.4" y="119">S1</text>
<text x="151.4" y="116.4">SO</text>
<text x="231.8" y="115.1">FST3253</text>
<text x="244.2" y="119.1">GNDPWR</text>
<text x="274.3" y="117.6" transform="rotate(-90 274.3 117.6)">R4</text>
<text x="276.6" y="117.4" transform="rotate(-90 276.6 117.4)">100</text>
<text x="283" y="115.8">LM4562</text>
<text x="313.7" y="117.3" transform="rotate(-90 313.7 117.3)">C12</text>
<text x="316" y="117.2" transform="rotate(-90 316 117.2)">100nF</text>
<text x="317.8" y="116.3">R10</text>
<text x="318" y="114">10k</text>
<text x="348.7" y="116.7">ICSP1</text>
<text x="370.9" y="116.3">10k</text>
<text x="395.2" y="115.1">PB1</text>
<text x="395.2" y="117.7">PB2</text>
<text x="405" y="114.2" transform="rotate(-90 405 114.2)">VCC</text>
<text x="407.5" y="115.5" transform="rotate(-90 407.5 115.5)">AVCC</text>
<text x="36.5" y="122.8">25MHz</text>
<text x="40" y="120.2">Y2</text>
<text x="59.4" y="124">XB</text>
<text x="67.2" y="120" transform="rotate(-90 67.2 120)">VDD</text>
<text x="72.3" y="121.4" transform="rotate(-90 72.3 121.4)">VDDO</text>
<text x="74.1" y="121.5">CLK0</text>
<text x="151.4" y="125.3">SCL</text>
<text x="151.4" y="121.5">S2</text>
<text x="234.7" y="120.2">1A</text>
<text x="234.7" y="122.8">2A</text>
<text x="242.4" y="121.3" transform="rotate(-90 242.4 121.3)">VCC</text>
<text x="245.7" y="125.3">1B3</text>
<text x="245.7" y="122.8">1B2</text>
<text x="245.7" y="120.2">1B1</text>
<text x="281.3" y="125.3">+</text>
<text x="353.4" y="125.5" transform="rotate(-90 353.4 125.5)">ICSP</text>
<text x="395.2" y="120.2">PB3</text>
<text x="395.2" y="122.8">PB4</text>
<text x="395.2" y="125.3">PB5</text>
<text x="405" y="125.3">PD5</text>
<text x="405" y="122.8">PD6</text>
<text x="405" y="120.2">PD7</text>
<text x="59.4" y="131.7">SCL</text>
<text x="64.4" y="126.6">Si5351A</text>
<text x="74.1" y="131.7">CLK2</text>
<text x="74.1" y="126.6">CLK1</text>
<text x="151.4" y="129.1">SDA</text>
<text x="234.7" y="130.4">S0</text>
<text x="245.7" y="127.8">1B4</text>
<text x="274.2" y="129.6" transform="rotate(-90 274.2 129.6)">R5</text>
<text x="276.7" y="129.3" transform="rotate(-90 276.7 129.3)">100</text>
<text x="289.3" y="127.5" transform="rotate(-90 289.3 127.5)">1nF</text>
<text x="292" y="128.2" transform="rotate(-90 292 128.2)">C16</text>
<text x="303.6" y="129.8">+12V</text>
<text x="317.8" y="130.3">R11</text>
<text x="318" y="128">10k</text>
<text x="372.6" y="131.9">100nF</text>
<text x="373.5" y="130">C10</text>
<text x="386.8" y="131.7">Y1</text>
<text x="395.2" y="130.4">PB7</text>
<text x="395.2" y="127.8">PB6</text>
<text x="405" y="130.4">PD3</text>
<text x="405" y="127.8">PD4</text>
<text x="59.4" y="134.2">SDA</text>
<text x="69.7" y="135.6" transform="rotate(-90 69.7 135.6)">GND</text>
<text x="151.4" y="136.7">VIN</text>
<text x="151.4" y="132.9">GND</text>
<text x="234.7" y="132.9">S1</text>
<text x="245.7" y="132.9">2B1</text>
<text x="245.7" y="135.5">2B2</text>
<text x="319.2" y="136.8">GNDPWR</text>
<text x="356.9" y="134.2">GNDPWR</text>
<text x="395.2" y="132.9">PC0</text>
<text x="395.2" y="135.5">PC1</text>
<text x="405" y="135.5">PD1</text>
<text x="405" y="132.9">PD2</text>
<text x="423.5" y="136.7">CAT1</text>
<text x="60.3" y="139.3">U8</text>
<text x="65.2" y="143.2">GNDPWR</text>
<text x="234.7" y="138">1~{OE}</text>
<text x="234.7" y="140.5">2~{OE}</text>
<text x="242.4" y="141.9" transform="rotate(-90 242.4 141.9)">GND</text>
<text x="245.7" y="138">2B3</text>
<text x="245.7" y="140.5">2B4</text>
<text x="285.7" y="139.2" transform="rotate(-90 285.7 139.2)">R7</text>
<text x="288" y="139.1" transform="rotate(-90 288 139.1)">82k</text>
<text x="395.2" y="138">PC2</text>
<text x="395.2" y="140.5">PC3</text>
<text x="395.2" y="143.1">PC4</text>
<text x="405" y="138">PD0</text>
<text x="423.3" y="139.3">CAT</text>
<text x="274.3" y="149.4" transform="rotate(-90 274.3 149.4)">R8</text>
<text x="276.6" y="149.1" transform="rotate(-90 276.6 149.1)">100</text>
<text x="313.7" y="149.1" transform="rotate(-90 313.7 149.1)">C13</text>
<text x="316" y="148.9" transform="rotate(-90 316 148.9)">100nF</text>
<text x="317.8" y="148.1">R12</text>
<text x="318" y="145.8">10k</text>
<text x="373.6" y="147">C11</text>
<text x="373.7" y="149.3">10nF</text>
<text x="395.2" y="148.2">PC6</text>
<text x="395.2" y="145.6">PC5</text>
<text x="411.4" y="145.6">GNDPWR</text>
<text x="138.8" y="150.8">GNDPWR</text>
<text x="200.7" y="153.1">SMA</text>
<text x="201" y="150.8">TX1</text>
<text x="284.4" y="152.4" transform="rotate(-90 284.4 152.4)">V+</text>
<text x="285.4" y="153.4">U4C</text>
<text x="285.7" y="155.7">LM4562</text>
<text x="395.2" y="153.2">AREF</text>
<text x="405" y="154.1" transform="rotate(-90 405 154.1)">GND</text>
<text x="407.5" y="154.1" transform="rotate(-90 407.5 154.1)">GND</text>
<text x="237.9" y="157.2">GNDPWR</text>
<text x="274.2" y="160" transform="rotate(-90 274.2 160)">R9</text>
<text x="276.7" y="161.1" transform="rotate(-90 276.7 161.1)">100</text>
<text x="281.3" y="157.1">+</text>
<text x="288.1" y="159.6">LM4562</text>
<text x="318" y="159.7">10k</text>
<text x="329" y="159.6">100nF</text>
<text x="337.7" y="161.2" transform="rotate(-90 337.7 161.2)">C14</text>
<text x="364.9" y="158.4">GNDPWR</text>
<text x="379.8" y="157.2">R20</text>
<text x="379.8" y="159.5">10k</text>
<text x="249.7" y="162.1">C22</text>
<text x="255" y="164.7">470nF</text>
<text x="265" y="162.1">C23</text>
<text x="267.7" y="164.7">470nF</text>
<text x="279.8" y="166.1">GNDPWR</text>
<text x="289.6" y="162.1">U4A</text>
<text x="310.1" y="162.2">C34</text>
<text x="310.3" y="164.6">100nF</text>
<text x="317.8" y="162">R13</text>
<text x="379.8" y="167.3">R19</text>
<text x="301.4" y="173.7">GNDPWR</text>
<text x="319.2" y="168.6">GNDPWR</text>
<text x="328.1" y="169.9">GNDPWR</text>
<text x="379.8" y="169.6">10k</text>
<text x="251.9" y="174.9">GNDPWR</text>
<text x="264.6" y="174.9">GNDPWR</text>
<text x="373.8" y="176.2">GNDPWR</text>
<text x="401.7" y="178.8">GNDPWR</text>
<text x="42.8" y="185.6">SMA</text>
<text x="43" y="183.3">RX1</text>
<text x="48.2" y="184.5">2.2nF</text>
<text x="49.4" y="182">C8</text>
<text x="63.7" y="182.2">C24</text>
<text x="63.8" y="184.7">820</text>
<text x="77.1" y="182.5">C25</text>
<text x="77.3" y="185">820</text>
<text x="90.7" y="185.3">2.2nF</text>
<text x="91.3" y="182.7">C26</text>
<text x="390.4" y="190.8">LCD1</text>
<text x="58.8" y="194.9">L3</text>
<text x="59.1" y="197.4">2.2uH</text>
<text x="74.1" y="194.7">L4</text>
<text x="74.3" y="197.2">2.2uH</text>
<text x="88.1" y="194.4">L5</text>
<text x="88.3" y="196.9">2.2uH</text>
<text x="61.1" y="200.2">PWR_FLAG</text>
<text x="380.4" y="198.5">+5V</text>
<text x="396.9" y="199.4" transform="rotate(-90 396.9 199.4)">Display</text>
<text x="383.4" y="206.1">GNDPWR</text>
<text x="68" y="210.9">GNDPWR</text>
</g>
<g font-size="1.8" fill="#009600">
<text x="392" y="124.4">19</text>
<text x="383.4" y="131" transform="rotate(-90 383.4 131)">20 MHz</text>
</g>
<g font-size="1.4" fill="#a90000">
<text x="228.9" y="81.9" transform="rotate(-90 228.9 81.9)">1</text>
<text x="294.9" y="79.3" transform="rotate(-90 294.9 79.3)">1</text>
<text x="326.6" y="79.3" transform="rotate(-90 326.6 79.3)">1</text>
<text x="377.4" y="79.3" transform="rotate(-90 377.4 79.3)">1</text>
<text x="228.9" y="89.5" transform="rotate(-90 228.9 89.5)">2</text>
<text x="294.9" y="87" transform="rotate(-90 294.9 87)">2</text>
<text x="326.6" y="87" transform="rotate(-90 326.6 87)">2</text>
<text x="377.4" y="87" transform="rotate(-90 377.4 87)">2</text>
<text x="189.3" y="92.7">2</text>
<text x="197" y="92.7">1</text>
<text x="56" y="97.8">2</text>
<text x="63.6" y="97.8">1</text>
<text x="255.5" y="99.7" transform="rotate(-90 255.5 99.7)">1</text>
<text x="268.2" y="99.7" transform="rotate(-90 268.2 99.7)">1</text>
<text x="282.1" y="97.8">1</text>
<text x="289.7" y="97.8">2</text>
<text x="412.9" y="101.6">1</text>
<text x="420.5" y="101.6">2</text>
<text x="247.9" y="104.7" transform="rotate(-90 247.9 104.7)">1</text>
<text x="255.5" y="107.3" transform="rotate(-90 255.5 107.3)">2</text>
<text x="268.2" y="107.3" transform="rotate(-90 268.2 107.3)">2</text>
<text x="247.9" y="112.4" transform="rotate(-90 247.9 112.4)">2</text>
<text x="310" y="121.9">1</text>
<text x="317.6" y="121.9">2</text>
<text x="283.3" y="132">1</text>
<text x="290.9" y="132">2</text>
<text x="371" y="137.1">1</text>
<text x="378.6" y="137.1">2</text>
<text x="368.6" y="144.1" transform="rotate(-90 368.6 144.1)">1</text>
<text x="310" y="153.6">1</text>
<text x="317.6" y="153.6">2</text>
<text x="331.7" y="155.5" transform="rotate(-90 331.7 155.5)">2</text>
<text x="368.6" y="151.7" transform="rotate(-90 368.6 151.7)">2</text>
<text x="255.5" y="160.6" transform="rotate(-90 255.5 160.6)">1</text>
<text x="268.2" y="160.6" transform="rotate(-90 268.2 160.6)">1</text>
<text x="305.1" y="159.4" transform="rotate(-90 305.1 159.4)">1</text>
<text x="305.1" y="167" transform="rotate(-90 305.1 167)">2</text>
<text x="331.7" y="163.2" transform="rotate(-90 331.7 163.2)">1</text>
<text x="255.5" y="168.2" transform="rotate(-90 255.5 168.2)">2</text>
<text x="268.2" y="168.2" transform="rotate(-90 268.2 168.2)">2</text>
</g>
<g font-size="1.1" fill="#006464">
<text x="359" y="76.2">1</text>
<text x="370.4" y="76.2">2</text>
<text x="406.7" y="81.2" transform="rotate(-90 406.7 81.2)">1</text>
<text x="406.7" y="92.6" transform="rotate(-90 406.7 92.6)">2</text>
</g>
</svg>
